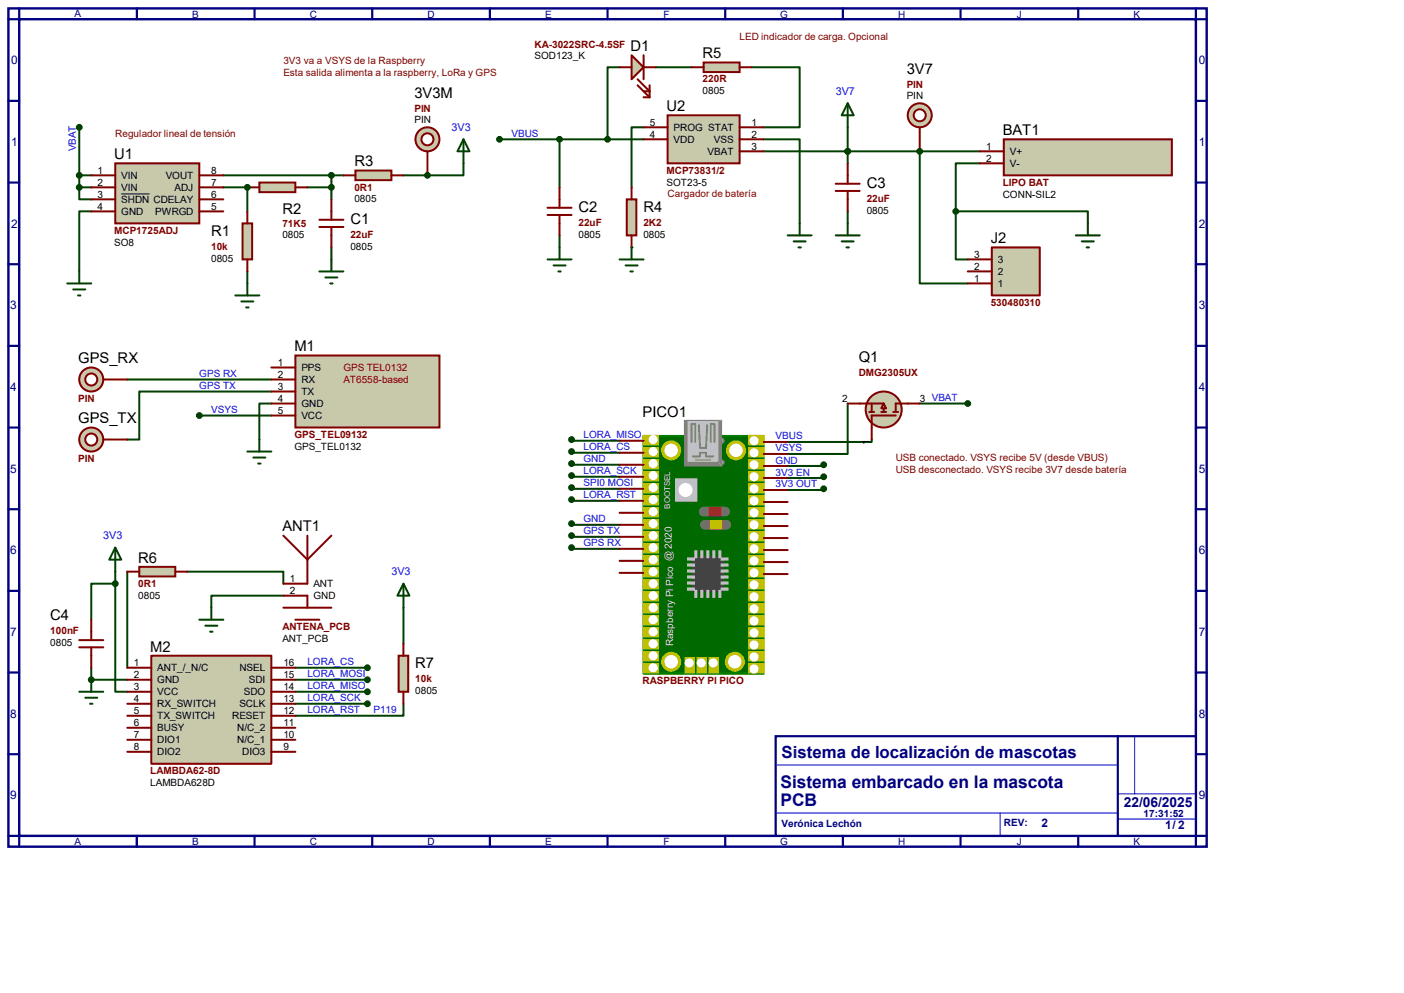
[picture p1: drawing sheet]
<svg xmlns="http://www.w3.org/2000/svg" width="297mm" height="210mm" viewBox="0 0 297 210" stroke-linecap="round" stroke-linejoin="round" font-family="sans-serif">
<path d="M1.8 1.8h253.5v177.3h-253.5zM4.1 4.1h248.9v172.7h-248.9z" fill="none" stroke="#000080" stroke-width=".51"/>
<path d="M4.1 1.8v2.3h-2.3M29 1.8v2.3" fill="none" stroke="#000080" stroke-width=".47"/>
<path d="M164.1 155.7h88.9v21.1h-88.9z" fill="#fff" stroke="#000080" stroke-width=".47"/>
<g fill="none" stroke="#000080" stroke-width=".47">
<path d="M53.8 1.8v2.3M78.7 1.8v2.3M103.6 1.8v2.3M128.5 1.8v2.3M153.4 1.8v2.3M178.3 1.8v2.3M203.2 1.8v2.3M228.1 1.8v2.3M253 1.8v2.3h2.3M1.8 21.3h2.3M1.8 38.6h2.3M253 21.3h2.3"/>
<path d="M253 38.6h2.3M1.8 55.9h2.3M253 55.9h2.3M1.8 73.2h2.3M253 73.2h2.3M1.8 90.4h2.3M253 90.4h2.3M1.8 107.7h2.3M253 107.7h2.3M1.8 125h2.3M253 125h2.3M1.8 142.2h2.3"/>
<path d="M1.8 159.5h2.3M236.5 155.7v21.1M253 142.2h2.3M253 159.5h2.3M1.8 176.8h2.3v2.3M29 176.8v2.3M53.8 176.8v2.3M78.7 176.8v2.3M103.6 176.8v2.3M128.5 176.8v2.3M153.4 176.8v2.3M178.3 176.8v2.3"/>
<path d="M203.2 176.8v2.3M228.1 176.8v2.3M255.3 176.8h-2.3v2.3"/>
</g>
<path d="M240 155.7v12.2M164.1 172h72.4M164.3 161.8h71.9M211.6 172v4.8M236.5 167.9h16.2M236.5 173.2h16.5" fill="none" stroke="#0000c0" stroke-width=".21"/>
<path d="M24.4 123.4v22.9h2.5M24.4 123.4h-5.1v7.7M24.4 120.9v2.5M26.9 120.9v20.3M85.3 128.5v7.6M85.3 148.8v2.6h-22.8" fill="none" stroke="#004000" stroke-width=".42"/>
<circle cx="19.3" cy="143.8" r=".21" fill="#004000"/>
<g fill="none" stroke="#004000" stroke-width=".42">
<path d="M16.8 39.6v2.6h2.5M16.8 39.6h2.5M19.3 37.1h-2.5v2.5M19.3 44.7h-2.5v12.7M52.3 57.4v2.5M70.1 52.3v2.6M39.6 120.9h20.3v2.5M59.9 126h-15.2v2.5M19.3 141.2v2.6h7.6M62.5 143.8h15.2M62.5 141.2h15.2M62.5 146.3h15.2"/>
<path d="M62.5 148.8h15.2"/>
</g>
<circle cx="52.3" cy="39.6" r=".21" fill="#004000"/>
<path d="M47.2 39.6h5.1v5.1M47.2 37.1h25.4M65 39.6h5.1M70.1 37.1v5.1M85.3 37.1h5.1" fill="none" stroke="#004000" stroke-width=".42"/>
<g fill="#004000">
<circle cx="90.4" cy="37.1" r=".21"/>
<circle cx="194.6" cy="32" r=".21"/>
</g>
<path d="M131.1 14.2h-2.6v15.3M136.1 26.9h-2.5v12.7M136.1 29.5h-17.7v10.1M194.6 32h12.7M118.4 49.8v2.5M26.9 80.3h30.5M57.4 82.8h-27.9v10.2h-2.6M57.4 85.3h-2.5v7.7M174.2 98.3v.3h-7.6M174.2 100.8v.3h-7.6M174.2 103.4v.2h-7.6" fill="none" stroke="#004000" stroke-width=".42"/>
<circle cx="133.6" cy="52.3" r=".21" fill="#004000"/>
<path d="M138.7 14.2h7.6M159 14.2h10.2v12.7h-7.7M161.5 29.5h7.7v17.7M161.5 32h17.8M179.3 26.9v7.6M179.3 44.7v2.5" fill="none" stroke="#004000" stroke-width=".42"/>
<circle cx="179.3" cy="32" r=".21" fill="#004000"/>
<g fill="none" stroke="#004000" stroke-width=".42">
<path d="M16.8 26.9v10.2M98 34.5v2.6h-7.6M105.7 29.5h12.7M179.3 32h15.3v27.9h10.1M207.3 34.5h-5.1v10.2M202.2 44.7h27.9v2.5M202.2 44.7v10.2h2.5M42.2 87.9h15.2M120.9 95.5v.3h10.2M120.9 93v.2h10.2M120.9 98v.3h10.2M179.3 85.3v10.7h-12.7"/>
<path d="M184.4 93v.5h-17.8M194.6 85.3h10.1M120.9 100.6v.2h10.2M120.9 103.1v.3h10.2M120.9 105.7v.2h10.2M120.9 110.7v.3h10.2M120.9 113.3v.2h10.2M120.9 115.8v.3h10.2"/>
</g>
<path d="M32 138.7h25.4v22.8h-25.4z" fill="#c8c8aa" stroke="#800000" stroke-width=".42"/>
<g fill="none" stroke="#800000" stroke-width=".42">
<path d="M26.9 141.2h5.1M26.9 143.8h5.1M26.9 146.3h5.1M26.9 148.8h5.1M26.9 151.4h5.1M26.9 153.9h5.1M26.9 156.5h5.1M26.9 159h5.1M57.4 141.2h5.1M57.4 143.8h5.1M57.4 146.3h5.1M57.4 148.8h5.1"/>
<path d="M57.4 151.4h5.1M57.4 153.9h5.1M57.4 156.5h5.1M57.4 159h5.1"/>
</g>
<path d="M29.5 119.9h7.6v2h-7.6z" fill="#c8c8aa" stroke="#800000" stroke-width=".42"/>
<path d="M26.9 120.9h2.6M37.1 120.9h2.5" fill="none" stroke="#800000" stroke-width=".42"/>
<path d="M85.3 123.4l1.3 2.6h-2.5zM85.3 123.4v5.1" fill="none" stroke="#004000" stroke-width=".42"/>
<path d="M84.3 138.7h2.1v7.6h-2.1z" fill="#c8c8aa" stroke="#800000" stroke-width=".42"/>
<path d="M59.9 113.3l5.1 5.1 5.1-5.1M65 113.3v10.1h-5.1M16.8 136.9h5M16.8 135.4h5M19.3 131.1v4.3M19.3 136.9v4.3M59.9 126h5.1v2.5M59.9 128.5h10.2M62.5 131.1h5.1M85.3 136.1v2.6M85.3 146.3v2.5" fill="none" stroke="#800000" stroke-width=".42"/>
<path d="M24.4 115.8l1.3 2.6h-2.6zM24.4 115.8v5.1M42.2 131.1h5M43.4 132.3h2.6M44.4 133.6h.6M44.7 128.5v2.6M16.8 146.3h5M18 147.6h2.6M19 148.8h.6M19.3 143.8v2.5" fill="none" stroke="#004000" stroke-width=".42"/>
<g fill="#004000" stroke="#004000" stroke-width=".42">
<circle cx="24.4" cy="123.4" r=".51"/>
<circle cx="19.3" cy="143.8" r=".51"/>
<circle cx="77.7" cy="141.2" r=".51"/>
<circle cx="77.7" cy="143.8" r=".51"/>
<circle cx="77.7" cy="146.3" r=".51"/>
<circle cx="77.7" cy="148.8" r=".51"/>
</g>
<path d="M24.4 34.5h17.8v12.7h-17.8z" fill="#c8c8aa" stroke="#800000" stroke-width=".42"/>
<path d="M19.3 37.1h5.1M19.3 39.6h5.1M42.2 37.1h5M42.2 39.6h5M19.3 42.2h5.1M19.3 44.7h5.1M42.2 42.2h5M42.2 44.7h5M67.6 48h5M67.6 46.5h5M70.1 42.2v4.3M70.1 48v4.3" fill="none" stroke="#800000" stroke-width=".42"/>
<path d="M25.7 41h5.9" fill="none" stroke="#000" stroke-width=".21"/>
<path d="M75.2 36.1h7.6v2h-7.6z" fill="#c8c8aa" stroke="#800000" stroke-width=".42"/>
<path d="M72.6 37.1h2.6M82.8 37.1h2.5" fill="none" stroke="#800000" stroke-width=".42"/>
<circle cx="90.4" cy="29.5" r="2.54" fill="#c8c8aa" stroke="#800000" stroke-width=".42"/>
<circle cx="90.4" cy="29.5" r="1.27" fill="#fff" stroke="#800000" stroke-width=".42"/>
<path d="M90.4 32v5.1" fill="none" stroke="#800000" stroke-width=".42"/>
<path d="M14.2 59.9h5.1M16.8 57.4v2.5M52.3 59.9v2.6M15.5 61.2h2.5M16.5 62.5h.5M49.8 62.5h5.1M51.1 63.8h2.5M52.1 65h.5" fill="none" stroke="#004000" stroke-width=".42"/>
<path d="M51.3 47.2h2v7.7h-2z" fill="#c8c8aa" stroke="#800000" stroke-width=".42"/>
<path d="M52.3 44.7v2.5M52.3 54.9v2.5" fill="none" stroke="#800000" stroke-width=".42"/>
<path d="M67.6 57.4h5M68.8 58.7h2.6M69.8 59.9h.6M70.1 54.9v2.5" fill="none" stroke="#004000" stroke-width=".42"/>
<g fill="#004000" stroke="#004000" stroke-width=".42">
<circle cx="16.8" cy="37.1" r=".51"/>
<circle cx="16.8" cy="39.6" r=".51"/>
</g>
<path d="M54.9 38.6h7.6v2h-7.6z" fill="#c8c8aa" stroke="#800000" stroke-width=".42"/>
<path d="M52.3 39.6h2.6M62.5 39.6h2.5" fill="none" stroke="#800000" stroke-width=".42"/>
<g fill="#004000" stroke="#004000" stroke-width=".42">
<circle cx="52.3" cy="39.6" r=".51"/>
<circle cx="70.1" cy="37.1" r=".51"/>
<circle cx="70.1" cy="39.6" r=".51"/>
<circle cx="90.4" cy="37.1" r=".51"/>
</g>
<path d="M227.6 49.8h5.1M228.9 51.1h2.5M229.9 52.3h.5M230.1 47.2v2.6" fill="none" stroke="#004000" stroke-width=".42"/>
<path d="M212.3 29.5h35.6v7.6h-35.6z" fill="#c8c8aa" stroke="#800000" stroke-width=".42"/>
<path d="M207.3 32h5M207.3 34.5h5" fill="none" stroke="#800000" stroke-width=".42"/>
<circle cx="194.6" cy="24.4" r="2.54" fill="#c8c8aa" stroke="#800000" stroke-width=".42"/>
<circle cx="194.6" cy="24.4" r="1.27" fill="#fff" stroke="#800000" stroke-width=".42"/>
<path d="M194.6 26.9v5.1" fill="none" stroke="#800000" stroke-width=".42"/>
<circle cx="194.6" cy="32" r=".51" fill="#004000" stroke="#004000" stroke-width=".42"/>
<circle cx="19.3" cy="80.3" r="2.54" fill="#c8c8aa" stroke="#800000" stroke-width=".42"/>
<circle cx="19.3" cy="80.3" r="1.27" fill="#fff" stroke="#800000" stroke-width=".42"/>
<path d="M21.8 80.3h5.1" fill="none" stroke="#800000" stroke-width=".42"/>
<circle cx="19.3" cy="93" r="2.54" fill="#c8c8aa" stroke="#800000" stroke-width=".42"/>
<circle cx="19.3" cy="93" r="1.27" fill="#fff" stroke="#800000" stroke-width=".42"/>
<path d="M21.8 93h5.1" fill="none" stroke="#800000" stroke-width=".42"/>
<path d="M62.5 75.2h30.5v15.2h-30.5z" fill="#c8c8aa" stroke="#800000" stroke-width=".42"/>
<path d="M57.4 77.7h5.1M57.4 87.9h5.1M57.4 85.3h5.1M57.4 82.8h5.1M57.4 80.3h5.1" fill="none" stroke="#800000" stroke-width=".42"/>
<path d="M52.3 95.5h5.1M53.6 96.8h2.5M54.6 98h.5M54.9 93v2.5" fill="none" stroke="#004000" stroke-width=".42"/>
<path d="M136.1 92.2h25.4v50.3h-25.4z" fill="#006a00" stroke="#009f00" stroke-width=".42"/>
<g fill="#939393" stroke="#757575" stroke-width=".21">
<circle cx="152.7" cy="93.2" r=".55"/>
<circle cx="152.7" cy="97.8" r=".55"/>
</g>
<path d="M144.8 88.9h7.9v9.7h-7.9z" fill="#808080" stroke="#808080" stroke-width=".21"/>
<path d="M145.5 89.2h6.4v8.3h-6.4z" fill="#c0c0c0" stroke="#c0c0c0" stroke-width=".21"/>
<path d="M151.9 97.5l.8 1.1M152.7 88.9l-.8 .3" fill="none" stroke="#939393" stroke-width=".21"/>
<path d="M146.3 93.5v-3.8h.8v3.8M146.6 96.5h1.5v-.7h1.3v.7h1.5M147.8 89.9l.3 4.6M149.6 89.9l-.2 4.8h-1.3M150.4 93.5v-3.8h.7v3.8" fill="none" stroke="#808080" stroke-width=".42"/>
<path d="M147.1 97.3h3.3" fill="none" stroke="#808080" stroke-width=".21"/>
<path d="M148.8 108.2h4.6M149.1 111h4.6" fill="none" stroke="#757575" stroke-width="2"/>
<path d="M150.1 107.4h2.3v1.6h-2.3z" fill="#f00" stroke="#f00" stroke-width=".42"/>
<path d="M150.4 110.2h2.3v1.6h-2.3z" fill="#ff8000" stroke="#ff8000" stroke-width=".42"/>
<path d="M146.6 117.9h6.3v7.1h-6.3z" fill="#414141" stroke="#414141" stroke-width=".42"/>
<circle cx="142" cy="95.2" r="1.78" fill="#fff" stroke="#c0c000" stroke-width=".68"/>
<g fill="#c0c0c0" stroke="#c0c0c0" stroke-width=".42">
<path d="M143 101.3h4.3v4.6h-4.3z"/>
<path d="M152.7 124.5h1.2v.2h-1.2z"/>
<path d="M152.7 123.2h1.2v.2h-1.2z"/>
<path d="M152.7 121.9h1.2v.3h-1.2z"/>
<path d="M152.7 120.6h1.2v.3h-1.2z"/>
<path d="M152.7 119.4h1.2v.2h-1.2z"/>
<path d="M152.7 118.1h1.2v.3h-1.2z"/>
<path d="M145.5 124.5h1.3v.2h-1.3z"/>
<path d="M145.5 123.2h1.3v.2h-1.3z"/>
<path d="M145.5 121.9h1.3v.3h-1.3z"/>
<path d="M145.5 120.6h1.3v.3h-1.3z"/>
<path d="M145.5 119.4h1.3v.2h-1.3z"/>
<path d="M145.5 118.1h1.3v.3h-1.3z"/>
<path d="M152.1 125h.3v1.2h-.3z"/>
<path d="M150.9 125h.2v1.2h-.2z"/>
<path d="M149.6 125h.3v1.2h-.3z"/>
<path d="M148.3 125h.3v1.2h-.3z"/>
<path d="M147.1 125h.2v1.2h-.2z"/>
<path d="M152.1 116.6h.3v1.3h-.3z"/>
<path d="M150.9 116.6h.2v1.3h-.2z"/>
<path d="M149.6 116.6h.3v1.3h-.3z"/>
<path d="M148.3 116.6h.3v1.3h-.3z"/>
<path d="M147.1 116.6h.2v1.3h-.2z"/>
</g>
<circle cx="145" cy="103.6" r="1.27" fill="#fff" stroke="#fff" stroke-width=".42"/>
<circle cx="155.7" cy="95.3" r="1.78" fill="#fff" stroke="#c0c000" stroke-width=".68"/>
<g fill="#c0c000" stroke="#c0c000" stroke-width=".42">
<path d="M136.1 92.2h3.1v1.8h-3.1z"/>
<path d="M136.1 94.7h3.1v1.8h-3.1z"/>
<path d="M136.1 97.3h3.1v1.8h-3.1z"/>
<path d="M136.1 99.8h3.1v1.8h-3.1z"/>
<path d="M136.1 102.4h3.1v1.7h-3.1z"/>
<path d="M136.1 104.9h3.1v1.8h-3.1z"/>
<path d="M136.1 107.4h3.1v1.8h-3.1z"/>
<path d="M136.1 110h3.1v1.8h-3.1z"/>
<path d="M136.1 112.5h3.1v1.8h-3.1z"/>
<path d="M136.1 115.1h3.1v1.7h-3.1z"/>
<path d="M136.1 117.6h3.1v1.8h-3.1z"/>
<path d="M136.1 120.1h3.1v1.8h-3.1z"/>
<path d="M136.1 122.7h3.1v1.8h-3.1z"/>
<path d="M136.1 125.2h3.1v1.8h-3.1z"/>
<path d="M136.1 127.8h3.1v1.7h-3.1z"/>
<path d="M136.1 130.3h3.1v1.8h-3.1z"/>
<path d="M136.1 132.8h3.1v1.8h-3.1z"/>
<path d="M136.1 135.4h3.1v1.8h-3.1z"/>
<path d="M136.1 137.9h3.1v1.8h-3.1z"/>
<path d="M136.1 140.5h3.1v1.7h-3.1z"/>
<path d="M158.5 140.5h3v1.7h-3z"/>
<path d="M158.5 137.9h3v1.8h-3z"/>
<path d="M158.5 135.4h3v1.8h-3z"/>
<path d="M158.5 132.8h3v1.8h-3z"/>
<path d="M158.5 130.3h3v1.8h-3z"/>
<path d="M158.5 127.8h3v1.7h-3z"/>
<path d="M158.5 125.2h3v1.8h-3z"/>
<path d="M158.5 122.7h3v1.8h-3z"/>
<path d="M158.5 120.1h3v1.8h-3z"/>
<path d="M158.5 117.6h3v1.8h-3z"/>
<path d="M158.5 115.1h3v1.7h-3z"/>
<path d="M158.5 112.5h3v1.8h-3z"/>
<path d="M158.5 110h3v1.8h-3z"/>
<path d="M158.5 107.4h3v1.8h-3z"/>
<path d="M158.5 104.9h3v1.8h-3z"/>
<path d="M158.5 102.4h3v1.7h-3z"/>
<path d="M158.5 99.8h3v1.8h-3z"/>
<path d="M158.5 97.3h3v1.8h-3z"/>
<path d="M158.5 94.7h3v1.8h-3z"/>
<path d="M158.5 92.2h3v1.8h-3z"/>
</g>
<g fill="#fff" stroke="#fff" stroke-width=".42">
<circle cx="138.2" cy="93" r=".76"/>
<circle cx="138.2" cy="95.5" r=".76"/>
<circle cx="138.2" cy="98" r=".76"/>
<circle cx="138.2" cy="100.6" r=".76"/>
<circle cx="138.2" cy="103.1" r=".76"/>
<circle cx="138.2" cy="105.7" r=".76"/>
<circle cx="138.2" cy="108.2" r=".76"/>
<circle cx="138.2" cy="110.7" r=".76"/>
<circle cx="138.2" cy="113.3" r=".76"/>
<circle cx="138.2" cy="115.8" r=".76"/>
<circle cx="138.2" cy="118.4" r=".76"/>
<circle cx="138.2" cy="120.9" r=".76"/>
<circle cx="138.2" cy="123.4" r=".76"/>
<circle cx="138.2" cy="126" r=".76"/>
<circle cx="138.2" cy="128.5" r=".76"/>
<circle cx="138.2" cy="131.1" r=".76"/>
<circle cx="138.2" cy="133.6" r=".76"/>
<circle cx="138.2" cy="136.1" r=".76"/>
<circle cx="138.2" cy="138.7" r=".76"/>
<circle cx="138.2" cy="141.2" r=".76"/>
<circle cx="159.5" cy="141.5" r=".76"/>
<circle cx="159.5" cy="138.9" r=".76"/>
<circle cx="159.5" cy="136.4" r=".76"/>
<circle cx="159.5" cy="133.9" r=".76"/>
<circle cx="159.5" cy="131.3" r=".76"/>
<circle cx="159.5" cy="128.8" r=".76"/>
<circle cx="159.5" cy="126.2" r=".76"/>
<circle cx="159.5" cy="123.7" r=".76"/>
<circle cx="159.5" cy="121.2" r=".76"/>
<circle cx="159.5" cy="118.6" r=".76"/>
<circle cx="159.5" cy="116.1" r=".76"/>
<circle cx="159.5" cy="113.5" r=".76"/>
<circle cx="159.5" cy="111" r=".76"/>
<circle cx="159.5" cy="108.5" r=".76"/>
<circle cx="159.5" cy="105.9" r=".76"/>
<circle cx="159.5" cy="103.4" r=".76"/>
<circle cx="159.5" cy="100.8" r=".76"/>
<circle cx="159.5" cy="98.3" r=".76"/>
<circle cx="159.5" cy="95.8" r=".76"/>
<circle cx="159.5" cy="93.2" r=".76"/>
</g>
<g fill="#fff" stroke="#c0c000" stroke-width=".68">
<circle cx="142" cy="140" r="1.78"/>
<circle cx="155.4" cy="140" r="1.78"/>
</g>
<g fill="#c0c000" stroke="#c0c000" stroke-width=".42">
<path d="M145 139.2h1.8v3h-1.8z"/>
<path d="M147.6 139.2h1.8v3h-1.8z"/>
<path d="M150.1 139.2h1.8v3h-1.8z"/>
</g>
<g fill="#fff" stroke="#fff" stroke-width=".42">
<circle cx="145.8" cy="140.2" r=".76"/>
<circle cx="148.3" cy="140.2" r=".76"/>
<circle cx="150.9" cy="140.2" r=".76"/>
</g>
<g fill="none" stroke="#800000" stroke-width=".42">
<path d="M118.4 39.6v4.3M115.8 45.5h5.1M115.8 43.9h5.1M118.4 45.5v4.3M131.1 98.3h5M131.1 93.2h5M131.1 95.8h5M161.5 98.6h5.1M161.5 96h5.1M161.5 93.5h5.1M131.1 103.4h5M131.1 105.9h5"/>
<path d="M131.1 100.8h5M131.1 118.6h5M131.1 116.1h5M131.1 113.5h5M131.1 111h5M131.1 108.5h5M161.5 118.9h5.1M161.5 116.3h5.1M161.5 113.8h5.1M161.5 111.3h5.1M161.5 103.6h5.1M161.5 101.1h5.1"/>
<path d="M161.5 108.7h5.1M161.5 106.2h5.1M131.1 121.2h5M161.5 121.4h5.1"/>
</g>
<g fill="#004000" stroke="#004000" stroke-width=".42">
<circle cx="174.2" cy="98.3" r=".51"/>
<circle cx="174.2" cy="100.8" r=".51"/>
<circle cx="174.2" cy="103.4" r=".51"/>
<circle cx="118.4" cy="29.5" r=".51"/>
</g>
<path d="M115.8 54.9h5.1M117.1 56.1h2.5M118.1 57.4h.5M118.4 52.3v2.6" fill="none" stroke="#004000" stroke-width=".42"/>
<path d="M133.6 11.7l2.5 2.5-2.5 2.6z" fill="#c8c8aa" stroke="#800000" stroke-width=".42"/>
<path d="M131.1 14.2h2.5M134.9 16.8l2.5 2.5h-1.3M134.9 18l2.5 2.6M136.1 11.7v5.1M136.1 14.2h2.6M137.4 18v2.6M136.1 20.6h1.3" fill="none" stroke="#800000" stroke-width=".42"/>
<path d="M141.2 24.4h15.3v10.1h-15.3z" fill="#c8c8aa" stroke="#800000" stroke-width=".42"/>
<path d="M136.1 26.9h5.1M136.1 29.5h5.1M156.5 26.9h5M156.5 29.5h5M156.5 32h5" fill="none" stroke="#800000" stroke-width=".42"/>
<circle cx="128.5" cy="29.5" r=".51" fill="#004000" stroke="#004000" stroke-width=".42"/>
<path d="M132.6 42.2h2v7.6h-2z" fill="#c8c8aa" stroke="#800000" stroke-width=".42"/>
<path d="M133.6 39.6v2.6M133.6 49.8v2.5" fill="none" stroke="#800000" stroke-width=".42"/>
<path d="M131.1 54.9h5M132.3 56.1h2.6M133.3 57.4h.6M133.6 52.3v2.6" fill="none" stroke="#004000" stroke-width=".42"/>
<path d="M148.8 13.2h7.7v2h-7.7z" fill="#c8c8aa" stroke="#800000" stroke-width=".42"/>
<path d="M146.3 14.2h2.5M156.5 14.2h2.5M176.8 38.9h5.1M179.3 34.5v4.4M176.8 40.4h5.1M179.3 40.4v4.3" fill="none" stroke="#800000" stroke-width=".42"/>
<path d="M98 29.5l1.3 2.5h-2.5zM98 29.5v5M179.3 21.8l1.3 2.6h-2.5zM179.3 21.8v5.1M166.6 49.8h5.1M167.9 51.1h2.5M168.9 52.3h.5M169.2 47.2v2.6M176.8 49.8h5.1M178.1 51.1h2.5M179.1 52.3h.5M179.3 47.2v2.6" fill="none" stroke="#004000" stroke-width=".42"/>
<g fill="#004000" stroke="#004000" stroke-width=".42">
<circle cx="179.3" cy="32" r=".51"/>
<circle cx="105.7" cy="29.5" r=".51"/>
<circle cx="42.2" cy="87.9" r=".51"/>
<circle cx="120.9" cy="95.5" r=".51"/>
<circle cx="120.9" cy="93" r=".51"/>
<circle cx="120.9" cy="98" r=".51"/>
<circle cx="120.9" cy="100.6" r=".51"/>
<circle cx="120.9" cy="103.1" r=".51"/>
<circle cx="120.9" cy="105.7" r=".51"/>
<circle cx="120.9" cy="110.7" r=".51"/>
<circle cx="120.9" cy="113.3" r=".51"/>
<circle cx="120.9" cy="115.8" r=".51"/>
<circle cx="16.8" cy="26.9" r=".51"/>
</g>
<circle cx="186.9" cy="86.6" r="3.8" fill="#c8c8aa" stroke="#800000" stroke-width=".42"/>
<path d="M181.9 85.3h5v1.8M183.9 87.1h1M184.4 85.3v1.8M186.4 87.1h1.1M189 87.1h1M189.5 87.9h-5.1v2.5M192 85.3h-2.5v1.8" fill="none" stroke="#800000" stroke-width=".42"/>
<path d="M186.9 85.3l.6 1.1h-1.1z" fill="#c8c8aa" stroke="#800000" stroke-width=".42"/>
<path d="M179.3 85.3h2.6M184.4 90.4v2.6M192 85.3h2.6" fill="none" stroke="#800000" stroke-width=".42"/>
<g fill="#004000" stroke="#004000" stroke-width=".42">
<circle cx="204.7" cy="85.3" r=".51"/>
<circle cx="202.2" cy="44.7" r=".51"/>
</g>
<path d="M209.8 52.3h10.2v10.2h-10.2z" fill="#c8c8aa" stroke="#800000" stroke-width=".42"/>
<path d="M204.7 59.9h5.1M204.7 57.4h5.1M204.7 54.9h5.1" fill="none" stroke="#800000" stroke-width=".42"/>
<g font-size="3.7" fill="#000080">
<text x="165.1" y="166.7">Sistema embarcado en la mascota</text>
<text x="165.1" y="170.5">PCB</text>
</g>
<text font-size="3.6" fill="#000080" x="165.4" y="160.3">Sistema de localización de mascotas</text>
<g font-size="3.1">
<text x="133.4" y="10.8">D1</text>
<text x="148.6" y="12.3">R5</text>
<text x="191.8" y="15.6">3V7</text>
<text x="87.7" y="20.7">3V3M</text>
<text x="141" y="23.5">U2</text>
<text x="212.1" y="28.6">BAT1</text>
<text x="24.2" y="33.7">U1</text>
<text x="75" y="35.2">R3</text>
<text x="183.3" y="39.7">C3</text>
<text x="59.7" y="45.3">R2</text>
<text x="74.1" y="47.3">C1</text>
<text x="122.4" y="44.8">C2</text>
<text x="136.1" y="44.8">R4</text>
<text x="44.7" y="49.9">R1</text>
<text x="209.6" y="51.4">J2</text>
<text x="16.6" y="76.8">GPS_RX</text>
<text x="62.3" y="74.3">M1</text>
<text x="181.7" y="76.5">Q1</text>
<text x="16.6" y="89.5">GPS_TX</text>
<text x="135.9" y="88.1">PICO1</text>
<text x="59.7" y="112.4">ANT1</text>
<text x="29.3" y="119">R6</text>
<text x="10.6" y="131.1">C4</text>
<text x="31.8" y="137.8">M2</text>
<text x="87.8" y="141.3">R7</text>
</g>
<text font-size="2.9" fill="#000080" x="237.7" y="170.6">22/06/2025</text>
<g font-size="2.5" fill="#000080">
<text x="2.4" y="13.6">0</text>
<text x="253.6" y="13.6">0</text>
<text x="2.4" y="30.9">1</text>
<text x="253.6" y="30.9">1</text>
<text x="2.4" y="48.1">2</text>
<text x="253.6" y="48.1">2</text>
<text x="2.1" y="65.4">3</text>
<text x="253.6" y="65.4">3</text>
<text x="2.1" y="82.7">4</text>
<text x="253.6" y="82.7">4</text>
<text x="2.1" y="99.9">5</text>
<text x="253.6" y="99.9">5</text>
<text x="2.1" y="117.2">6</text>
<text x="253.6" y="117.2">6</text>
<text x="2.1" y="134.5">7</text>
<text x="253.6" y="134.5">7</text>
<text x="2.1" y="151.8">8</text>
<text x="253.6" y="151.8">8</text>
<text x="2.1" y="169">9</text>
<text x="253.6" y="169">9</text>
<text x="220.3" y="174.9">2</text>
<text x="246.5" y="175.4">1/ 2</text>
</g>
<g font-size="2.3" fill="#00f">
<text x="176.8" y="20.1">3V7</text>
<text x="95.5" y="27.7">3V3</text>
<text x="21.8" y="114.1">3V3</text>
<text x="82.8" y="121.7">3V3</text>
</g>
<g font-size="2.1" fill="#000080">
<text x="15.8" y="3.6">A</text>
<text x="40.7" y="3.8">B</text>
<text x="65.5" y="3.8">C</text>
<text x="90.4" y="3.8">D</text>
<text x="115.4" y="3.8">E</text>
<text x="140.3" y="3.8">F</text>
<text x="165.1" y="3.8">G</text>
<text x="190" y="3.8">H</text>
<text x="215.1" y="3.8">J</text>
<text x="239.8" y="3.8">K</text>
<text x="241.9" y="172.8">17:31:52</text>
<text x="15.8" y="178.8">A</text>
<text x="40.7" y="178.8">B</text>
<text x="65.5" y="178.8">C</text>
<text x="90.4" y="178.8">D</text>
<text x="115.4" y="178.8">E</text>
<text x="140.3" y="178.8">F</text>
<text x="165.1" y="178.8">G</text>
<text x="165.4" y="174.9">Verónica Lechón</text>
<text x="190" y="178.8">H</text>
<text x="212.4" y="174.8">REV:</text>
<text x="215.1" y="178.8">J</text>
<text x="239.8" y="178.8">K</text>
</g>
<g font-size="2.1" fill="#800000">
<text x="113.1" y="10.1">KA-3022SRC-4.5SF</text>
<text x="156.5" y="8.6">LED indicador de carga. Opcional</text>
<text x="59.9" y="16.2">Esta salida alimenta a la raspberry, LoRa y GPS</text>
<text x="59.9" y="13.6">3V3 va a VSYS de la Raspberry</text>
<text x="148.6" y="17.4">220R</text>
<text x="87.7" y="23.6">PIN</text>
<text x="191.8" y="18.5">PIN</text>
<text x="24.4" y="28.9">Regulador lineal de tensión</text>
<text x="75" y="40.3">0R1</text>
<text x="141" y="36.7">MCP73831/2</text>
<text x="141.2" y="41.6">Cargador de batería</text>
<text x="212.1" y="39.3">LIPO BAT</text>
<text x="59.7" y="47.9">71K5</text>
<text x="122.4" y="47.8">22uF</text>
<text x="136.1" y="47.8">2K2</text>
<text x="183.3" y="42.7">22uF</text>
<text x="24.2" y="49.4">MCP1725ADJ</text>
<text x="44.7" y="52.8">10k</text>
<text x="74.1" y="50.3">22uF</text>
<text x="209.6" y="64.7">530480310</text>
<text x="72.6" y="78.4">GPS TEL0132</text>
<text x="72.6" y="80.9">AT6558-based</text>
<text x="181.7" y="79.5">DMG2305UX</text>
<text x="16.6" y="85">PIN</text>
<text x="62.3" y="92.6">GPS_TEL09132</text>
<text x="16.6" y="97.7">PIN</text>
<text x="189.5" y="97.5">USB conectado. VSYS recibe 5V (desde VBUS)</text>
<text x="189.5" y="100">USB desconectado. VSYS recibe 3V7 desde batería</text>
<text x="29.3" y="124.1">0R1</text>
<text x="10.6" y="134.1">100nF</text>
<text x="59.7" y="133.3">ANTENA_PCB</text>
<text x="87.8" y="144.3">10k</text>
<text x="135.9" y="144.7">RASPBERRY PI PICO</text>
<text x="31.8" y="163.7">LAMBDA62-8D</text>
</g>
<g font-size="2.1">
<text x="113.1" y="12.6">SOD123_K</text>
<text x="148.6" y="19.9">0805</text>
<text x="191.8" y="21">PIN</text>
<text x="87.7" y="26.1">PIN</text>
<text x="137.5" y="26.5">5</text>
<text x="137.5" y="29.1">4</text>
<text x="142.5" y="27.7">PROG STAT</text>
<text x="159" y="26.5">1</text>
<text x="159" y="29.1">2</text>
<text x="142.5" y="30.2">VDD</text>
<text x="149.7" y="32.8">VBAT</text>
<text x="151" y="30.2">VSS</text>
<text x="159" y="31.6">3</text>
<text x="208.6" y="31.6">1</text>
<text x="208.6" y="34.2">2</text>
<text x="213.6" y="32.8">V+</text>
<text x="213.6" y="35.3">V-</text>
<text x="20.7" y="36.7">1</text>
<text x="20.7" y="39.2">2</text>
<text x="20.7" y="41.8">3</text>
<text x="25.7" y="37.8">VIN</text>
<text x="25.7" y="40.4">VIN</text>
<text x="35.1" y="37.8">VOUT</text>
<text x="36.9" y="40.4">ADJ</text>
<text x="44.7" y="41.8">6</text>
<text x="44.7" y="39.2">7</text>
<text x="44.7" y="36.7">8</text>
<text x="141" y="39.2">SOT23-5</text>
<text x="212.1" y="41.8">CONN-SIL2</text>
<text x="20.7" y="44.3">4</text>
<text x="25.7" y="42.9">SHDN CDELAY</text>
<text x="25.7" y="45.5">GND</text>
<text x="32.9" y="45.5">PWRGD</text>
<text x="44.7" y="44.3">5</text>
<text x="75" y="42.8">0805</text>
<text x="183.3" y="45.2">0805</text>
<text x="24.2" y="51.9">SO8</text>
<text x="59.7" y="50.4">0805</text>
<text x="74.1" y="52.8">0805</text>
<text x="122.4" y="50.2">0805</text>
<text x="136.1" y="50.2">0805</text>
<text x="44.7" y="55.3">0805</text>
<text x="206.1" y="59.6">1</text>
<text x="206.1" y="57">2</text>
<text x="206.1" y="54.5">3</text>
<text x="211.1" y="58.2">2</text>
<text x="211.1" y="55.6">3</text>
<text x="211.1" y="60.7">1</text>
<text x="58.8" y="77.3">1</text>
<text x="58.8" y="82.4">3</text>
<text x="58.8" y="79.9">2</text>
<text x="63.8" y="83.6">TX</text>
<text x="63.8" y="81">RX</text>
<text x="63.8" y="78.5">PPS</text>
<text x="58.8" y="87.5">5</text>
<text x="58.8" y="85">4</text>
<text x="63.8" y="88.6">VCC</text>
<text x="63.8" y="86.1">GND</text>
<text x="178.1" y="85">2</text>
<text x="194.6" y="85">3 VBAT</text>
<text x="62.3" y="95.1">GPS_TEL0132</text>
<text x="183.9" y="94.1" transform="rotate(-90 183.9 94.1)">1</text>
<text x="61.3" y="123.1">1</text>
<text x="61.3" y="125.6">2</text>
<text x="66.3" y="124.2">ANT</text>
<text x="29.3" y="126.6">0805</text>
<text x="66.3" y="126.7">GND</text>
<text x="10.6" y="136.6">0805</text>
<text x="59.7" y="135.8">ANT_PCB</text>
<text x="28.3" y="140.8">1</text>
<text x="28.3" y="143.4">2</text>
<text x="33.3" y="142">ANT_/_N/C</text>
<text x="50.6" y="142">NSEL</text>
<text x="59.9" y="143.4">15</text>
<text x="59.9" y="140.8">16</text>
<text x="28.3" y="145.9">3</text>
<text x="28.3" y="148.5">4</text>
<text x="33.3" y="144.5">GND</text>
<text x="33.3" y="147.1">VCC</text>
<text x="33.3" y="149.6">RX_SWITCH</text>
<text x="50.6" y="149.6">SCLK</text>
<text x="51.6" y="147.1">SDO</text>
<text x="52.6" y="144.5">SDI</text>
<text x="59.9" y="148.5">13</text>
<text x="59.9" y="145.9">14</text>
<text x="87.8" y="146.8">0805</text>
<text x="28.3" y="151">5</text>
<text x="28.3" y="153.5">6</text>
<text x="33.3" y="152.1">TX_SWITCH</text>
<text x="33.3" y="154.7">BUSY</text>
<text x="49.1" y="152.1">RESET</text>
<text x="50.2" y="154.7">N/C_2</text>
<text x="59.9" y="153.5">11</text>
<text x="59.9" y="151">12</text>
<text x="28.3" y="156.1">7</text>
<text x="28.3" y="158.6">8</text>
<text x="33.3" y="157.2">DIO1</text>
<text x="33.3" y="159.8">DIO2</text>
<text x="50.2" y="157.2">N/C_1</text>
<text x="51.2" y="159.8">DIO3</text>
<text x="59.9" y="158.6">9</text>
<text x="59.9" y="156.1">10</text>
<text x="31.8" y="166.2">LAMBDA628D</text>
</g>
<g font-size="2.1" fill="#00f">
<text x="108.2" y="28.9">VBUS</text>
<text x="16" y="32" transform="rotate(-90 16 32)">VBAT</text>
<text x="42.2" y="82.2">GPS TX</text>
<text x="42.2" y="79.7">GPS RX</text>
<text x="44.7" y="87.3">VSYS</text>
<text x="123.4" y="95.2">LORA_CS</text>
<text x="123.4" y="92.6">LORA_MISO</text>
<text x="164.1" y="92.9">VBUS</text>
<text x="164.1" y="95.4">VSYS</text>
<text x="123.4" y="97.7">GND</text>
<text x="123.4" y="100.2">LORA_SCK</text>
<text x="164.1" y="98.2">GND</text>
<text x="164.1" y="100.8">3V3 EN</text>
<text x="123.4" y="102.8">SPI0 MOSI</text>
<text x="123.4" y="105.3">LORA_RST</text>
<text x="164.1" y="103">3V3 OUT</text>
<text x="123.4" y="110.4">GND</text>
<text x="123.4" y="112.9">GPS TX</text>
<text x="123.4" y="115.5">GPS RX</text>
<text x="65" y="140.6">LORA_CS</text>
<text x="65" y="143.2">LORA_MOSI</text>
<text x="65" y="145.7">LORA_MISO</text>
<text x="65" y="148.3">LORA_SCK</text>
<text x="65" y="150.8">LORA_RST</text>
<text x="79" y="150.8">P119</text>
</g>
<text font-size="2.1" fill="#ebebeb" x="142.4" y="136.7" transform="rotate(-90 142.4 136.7)">Raspberry Pi Pico @ 2020</text>
<text font-size="1.7" fill="#ebebeb" x="141.8" y="107.6" transform="rotate(-90 141.8 107.6)">BOOTSEL</text>
</svg>
